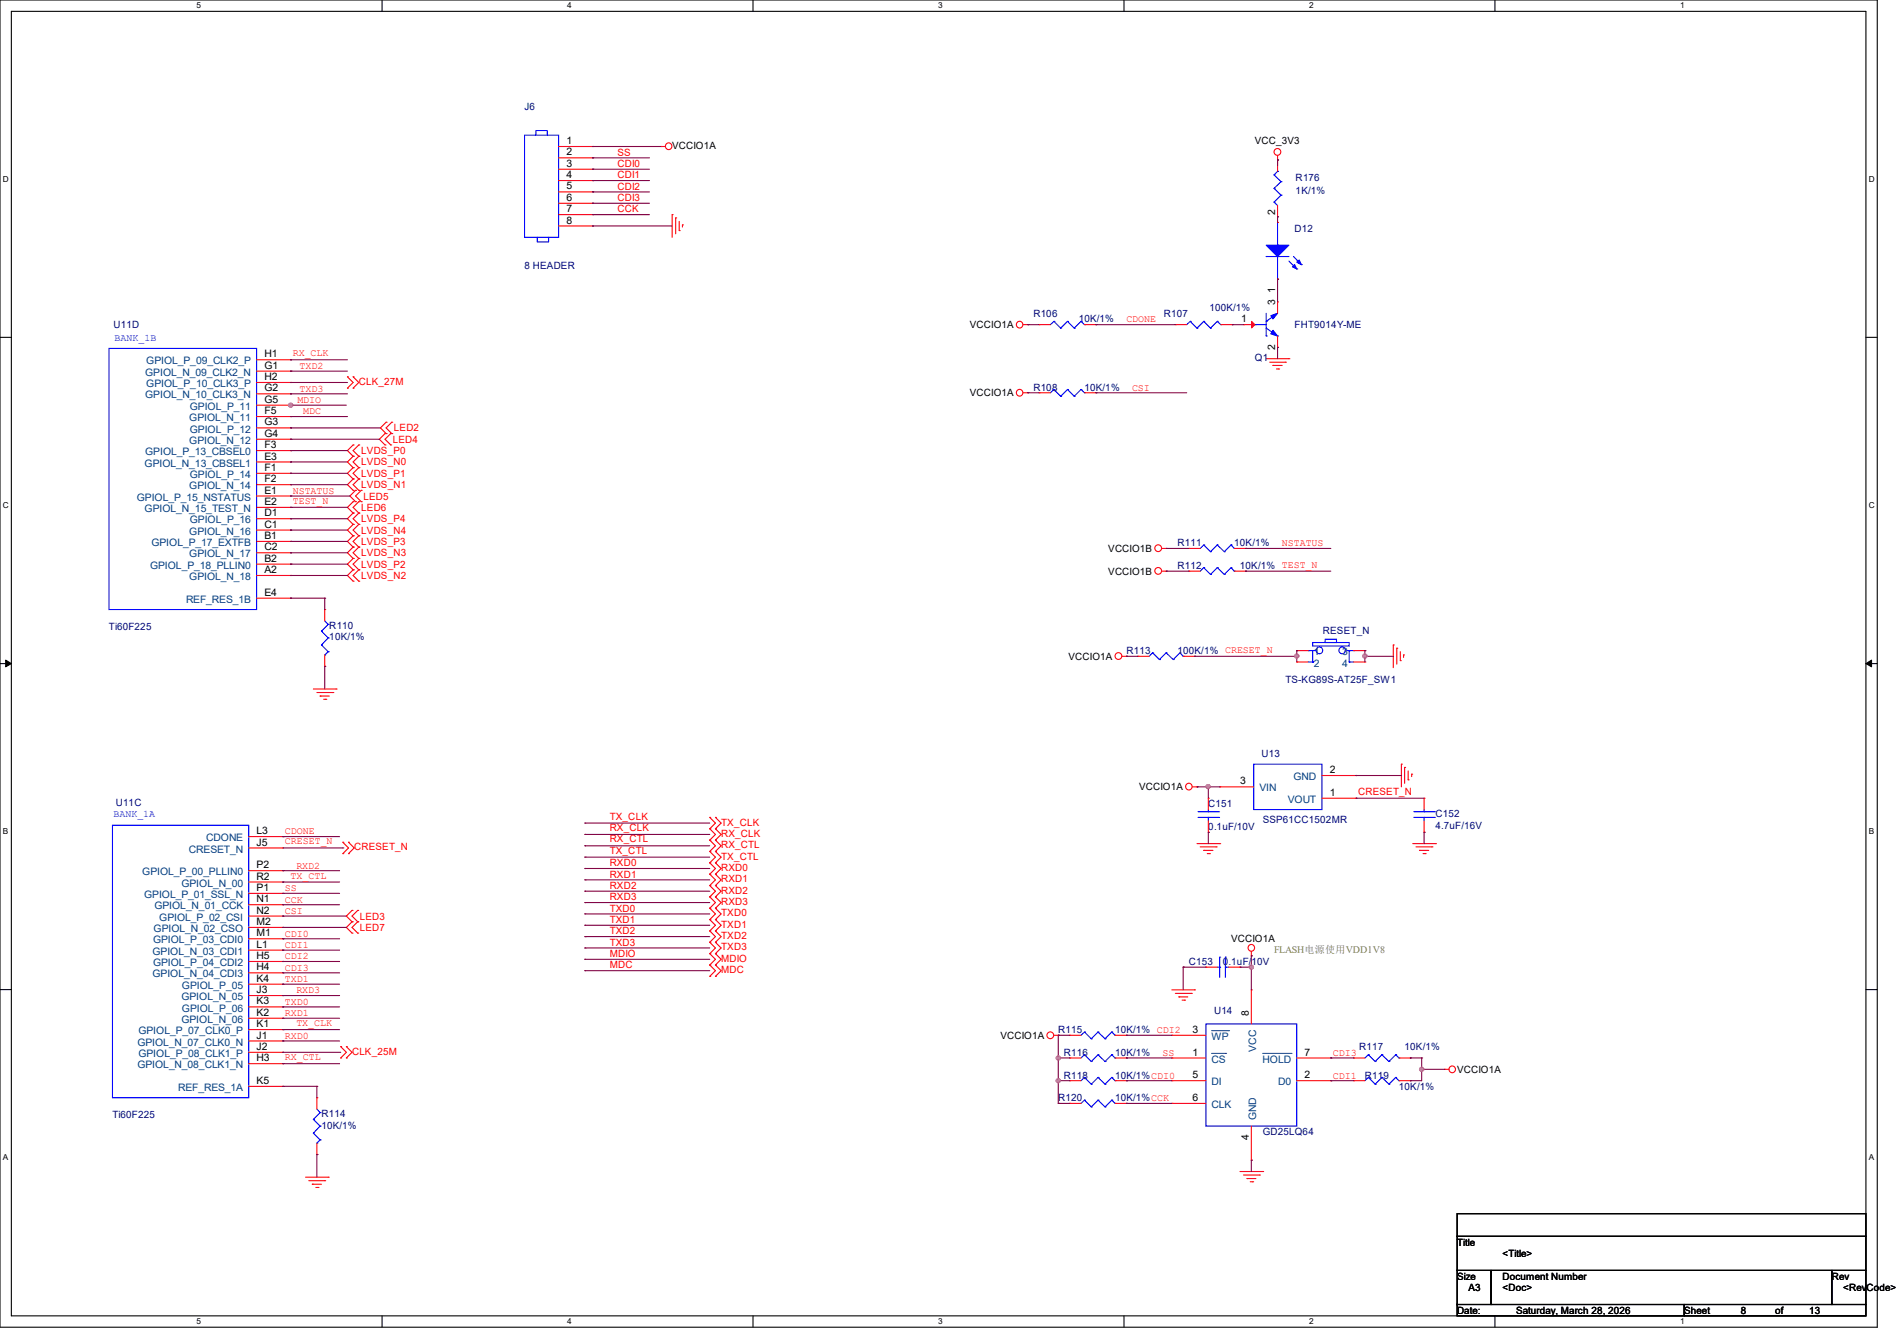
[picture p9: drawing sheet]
<svg xmlns="http://www.w3.org/2000/svg" width="297mm" height="210mm" viewBox="0 0 297 210" stroke-linecap="round" stroke-linejoin="round" font-family="sans-serif">
<path d="M0 0h293.9v207.9h-293.9zM1.8 1.8h290.3v204.3h-290.3z" fill="none" stroke="#000" stroke-width=".17"/>
<g fill="#fff">
<path d="M30.8 .2h.7v1.4h-.7z"/>
<path d="M30.8 206.2h.7v1.4h-.7z"/>
</g>
<path d="M59.8 0v1.8M59.8 206.1v1.8" fill="none" stroke="#000" stroke-width=".17"/>
<g fill="#fff">
<path d="M88.8 .2h.7v1.4h-.7z"/>
<path d="M88.8 206.2h.7v1.4h-.7z"/>
</g>
<path d="M117.9 0v1.8M117.9 206.1v1.8" fill="none" stroke="#000" stroke-width=".17"/>
<g fill="#fff">
<path d="M146.9 .2h.7v1.4h-.7z"/>
<path d="M146.9 206.2h.7v1.4h-.7z"/>
</g>
<path d="M176 0v1.8M176 206.1v1.8" fill="none" stroke="#000" stroke-width=".17"/>
<g fill="#fff">
<path d="M205 .2h.7v1.4h-.7z"/>
<path d="M205 206.2h.7v1.4h-.7z"/>
</g>
<path d="M234.1 0v1.8M234.1 206.1v1.8" fill="none" stroke="#000" stroke-width=".17"/>
<g fill="#fff">
<path d="M263.1 .2h.6v1.4h-.6z"/>
<path d="M263.1 206.2h.6v1.4h-.6z"/>
<path d="M.5 27.3h.9v1.4h-.9z"/>
<path d="M292.6 27.3h.9v1.4h-.9z"/>
<path d="M.5 78.4h.9v1.4h-.9z"/>
<path d="M292.6 78.4h.9v1.4h-.9z"/>
</g>
<path d="M0 52.8h1.8M292.1 52.8h1.8" fill="none" stroke="#000" stroke-width=".17"/>
<g fill="#fff">
<path d="M.5 129.5h.8v1.4h-.8z"/>
<path d="M292.6 129.5h.8v1.4h-.8z"/>
</g>
<path d="M0 103.9h1.8M292.1 103.9h1.8" fill="none" stroke="#000" stroke-width=".17"/>
<path d="M.9 103.4l.9 .5-.9 .5zM292.1 103.9l.9-.5v1z" fill="#000" stroke="#000" stroke-width=".16"/>
<g fill="#fff">
<path d="M.5 180.5h.8v1.4h-.8z"/>
<path d="M292.6 180.5h.8v1.4h-.8z"/>
</g>
<path d="M0 155h1.8M292.1 155h1.8M228.1 190.1h64v3.5h-64zM228.1 193.6h64v5.4h-64zM228.1 199h5.4v5.3h-5.4zM233.5 199h53.3v5.3h-53.3zM286.8 199h5.3v5.3h-5.3zM228.1 204.3h35.6v1.8h-35.6zM263.7 204.3h28.4v1.8h-28.4z" fill="none" stroke="#000" stroke-width=".17"/>
<g fill="none" stroke="#f00" stroke-width=".17">
<path d="M87.5 22.9h5.3M87.5 24.7h5.3M87.5 26.5h5.3M87.5 28.3h5.3M87.5 30.1h5.3M87.5 31.8h5.3M87.5 33.6h5.3M87.5 35.4h5.3M92.8 22.9h.1M92.8 24.7h.1M92.8 26.5h.1M92.8 28.3h.1"/>
<path d="M92.8 30.1h.1M92.8 31.8h.1M92.8 33.6h.1M92.8 35.4h.1M103.5 22.9h.1M103.5 22.9h.7M105.2 33.6h.1M105.2 33.6v3.6M105.8 34.1h.1M105.8 34.1v2.5M106.3 36.1h.1M106.3 34.7v1.4"/>
<path d="M106.8 35.2h.1M106.8 35.2v.4M200 25.1h.1M200 34h.1M200 34.8h.1M200 24.3v2.5M200 32.2v1.8M40.2 56.3h5.3M40.2 58.1h5.3M40.2 59.9h5.3M45.5 56.3h.1M45.5 58.1h.1"/>
<path d="M45.5 59.9h.1M54.4 59h.1M54.4 59l.9 .9-.9 .9M55.3 59h.1M55.3 59l.9 .9-.9 .9M160.2 50.8h.7M160.9 50.8h.1M162.7 50.8h.1M162.7 50.8h1.8M169.8 50.8h1.8M171.6 50.8h.1M184 50.8h.1"/>
<path d="M184 50.8h1.8M191.1 50.8h1.8M192.9 50.8h.1M194.7 50.8h.1M194.7 50.8h1.8M198.2 56.2h3.6M198.8 56.7h2.5M199.3 57.2h.1M199.3 57.2h1.4M199.9 57.8h.3M200 47.3h.1M200 54.4h.1"/>
<path d="M200 43.7h.1M200 47.3v1.8M200 52.6v1.8M200.2 57.8h.1M201.3 56.7h.1M201.8 56.2h.1M40.2 61.7h5.3M40.2 63.5h5.3M40.2 65.2h5.3M40.2 67h5.3M40.2 68.8h5.3M40.2 70.6h5.3"/>
<path d="M40.2 72.3h5.3M40.2 74.1h5.3M40.2 75.9h5.3M40.2 77.7h5.3M40.2 79.5h5.3M45.5 61.7h.1M45.5 63.5h.1M45.5 65.2h.1M45.5 67h.1M45.5 68.8h.1M45.5 70.6h.1M45.5 72.3h.1"/>
<path d="M45.5 74.1h.1M45.5 75.9h.1M45.5 77.7h.1M45.5 79.5h.1M54.4 60.8h.1M55.3 60.8h.1M55.3 73.2h.1M55.3 75h.1M55.3 76.8h.1M55.3 69.7h.1M55.3 71.5h.1M55.3 78.6h.1"/>
<path d="M55.3 78.6l-.9 .9 .9 .8M55.3 69.7l-.9 .9 .9 .9M55.3 71.5l-.9 .8 .9 .9M55.3 75l-.9 .9 .9 .9M55.3 73.2l-.9 .9 .9 .9M55.7 76.8h.1M55.7 78.6h.1M55.7 76.8l-.9 .9 .9 .9M56.2 75h.1M56.2 73.2h.1M56.2 76.8h.1M56.2 71.5h.1"/>
<path d="M56.2 69.7h.1M56.2 78.6h.1M56.2 78.6l-.9 .9 .9 .8M56.2 71.5l-.9 .8 .9 .9M56.2 75l-.9 .9 .9 .9M56.2 73.2l-.9 .9 .9 .9M56.2 69.7l-.9 .9 .9 .9M56.6 78.6h.1M56.6 76.8h.1M56.6 76.8l-.9 .9 .9 .9M60.3 67.9h.1M60.3 69.7h.1"/>
<path d="M60.3 67.9l-.9 .9 .9 .9M60.5 66.1h.1M60.5 67.9h.1M60.5 66.1l-.9 .9 .9 .9M61.2 69.7h.1M61.2 67.9h.1M61.2 67.9l-.9 .9 .9 .9M61.3 67.9h.1M61.3 66.1h.1M61.3 66.1l-.8 .9 .8 .9M160.2 61.5h.7M160.9 61.5h.1"/>
<path d="M162.7 61.5h.1M162.7 61.5h1.8M169.8 61.5h1.8M171.6 61.5h.1M40.2 81.2h5.3M40.2 83h5.3M40.2 84.8h5.3M40.2 86.6h5.3M40.2 88.3h5.3M40.2 90.1h5.3M40.2 93.7h5.3M45.5 81.2h.1"/>
<path d="M45.5 83h.1M45.5 84.8h.1M45.5 86.6h.1M45.5 88.3h.1M45.5 90.1h.1M45.5 93.7h.1M50.8 95.5h.1M50.8 95.5v1.7M55.3 87.5h.1M55.3 89.2h.1M55.3 91h.1M55.3 83.9h.1"/>
<path d="M55.3 85.7h.1M55.3 80.3h.1M55.3 82.1h.1M55.3 80.3l-.9 .9 .9 .9M55.3 82.1l-.9 .9 .9 .9M55.3 85.7l-.9 .9 .9 .9M55.3 87.5l-.9 .8 .9 .9M55.3 89.2l-.9 .9 .9 .9M55.3 83.9l-.9 .9 .9 .9M56.2 89.2h.1M56.2 87.5h.1M56.2 91h.1"/>
<path d="M56.2 85.7h.1M56.2 83.9h.1M56.2 82.1h.1M56.2 80.3h.1M56.2 80.3l-.9 .9 .9 .9M56.2 82.1l-.9 .9 .9 .9M56.2 85.7l-.9 .9 .9 .9M56.2 87.5l-.9 .8 .9 .9M56.2 89.2l-.9 .9 .9 .9M56.2 83.9l-.9 .9 .9 .9M181.9 85.9h.7M181.9 89.5h.7"/>
<path d="M182.6 85.9h.1M182.6 89.5h.1M186.1 85.9h.1M186.1 89.5h.1M186.1 85.9h1.8M186.1 89.5h1.8M193.3 85.9h1.7M193.3 89.5h1.7M195 85.9h.1M195 89.5h.1M49.1 107.9h3.5M49.6 108.5h2.5"/>
<path d="M50.1 109h.1M50.1 109h1.5M50.7 109.5h.3M50.8 104.4h.1M50.8 102.6v1.8M51 109.5h.1M52.1 108.5h.1M52.6 107.9h.1M175.7 102.8h.7M176.4 102.8h.1M178.1 102.8h.1M178.1 102.8h1.8"/>
<path d="M185.3 102.8h1.7M187 102.8h.1M203 101.9h.1M203 103.7h.1M203 101.9h1.8M203 103.7h1.8M211.9 101.9h1.8M211.9 103.7h1.8M213.7 103.7h.1M213.7 101.9h.1M218.1 101h.1M218.1 101v3.6"/>
<path d="M218.7 101.5h.1M218.7 101.5v2.5M219.2 103.5h.1M219.2 102.1v1.4M219.4 119.7h.1M219.4 119.7v3.5M219.8 102.6h.1M219.8 102.6v.4M38.9 131h5.4M38.9 132.8h5.4M38.9 136.4h5.4M38.9 138.1h5.4"/>
<path d="M38.9 139.9h5.4M44.3 131h.1M44.3 132.8h.1M44.3 136.4h.1M44.3 138.1h.1M44.3 139.9h.1M53.7 133.7h.1M53.7 131.9h.1M53.7 131.9l.9 .9-.9 .9M54.6 133.7h.1M54.6 131.9h.1M54.6 131.9l.9 .9-.9 .9"/>
<path d="M111.1 136.9h.1M111.1 135.1h.1M111.1 138.7h.1M111.1 129.8h.1M111.1 128h.1M111.1 131.6h.1M111.1 133.3h.1M111.1 135.1l.9 .9-.9 .9M111.1 136.9l.9 .9-.9 .9M111.1 138.7l.9 .9-.9 .9M111.1 128l.9 .9-.9 .9M111.1 129.8l.9 .9-.9 .9"/>
<path d="M111.1 131.6l.9 .9-.9 .8M111.1 133.3l.9 .9-.9 .9M112 136.9h.1M112 135.1h.1M112 138.7h.1M112 129.8h.1M112 128h.1M112 131.6h.1M112 133.3h.1M112 135.1l.9 .9-.9 .9M112 136.9l.9 .9-.9 .9M112 138.7l.9 .9-.9 .9"/>
<path d="M112 128l.9 .9-.9 .9M112 129.8l.9 .9-.9 .9M112 131.6l.9 .9-.9 .8M112 133.3l.9 .9-.9 .9M186.7 123.2h.7M187.4 123.2h.1M187.4 132.1h3.6M187.9 132.6h2.5M188.5 133.2h.1M188.5 133.2h1.4M189 133.7h.4M189.2 125h.1"/>
<path d="M189.2 130.3h.1M189.2 125v1.8M189.2 128.6v1.7M189.4 133.7h.1M190.4 132.6h.1M191 132.1h.1M191 123.2h.1M191 123.2h5.3M207 125h5.3M207 121.5h5.3M212.3 125h.1M212.3 121.5h.1"/>
<path d="M219.9 120.2h.1M219.9 120.2v2.5M220.5 122.1h.1M220.5 120.7v1.4M221 121.2h.1M221 121.2v.4M221.2 132.1h3.5M221.7 132.6h2.5M222.2 133.2h.1M222.2 133.2h1.5M222.8 133.7h.3M223 125h.1"/>
<path d="M223 130.3h.1M223 125v1.8M223 128.6v1.7M223.1 133.7h.1M224.2 132.6h.1M224.7 132.1h.1M38.9 141.7h5.4M38.9 143.5h5.4M38.9 145.2h5.4M38.9 147h5.4M38.9 148.8h5.4M38.9 150.6h5.4"/>
<path d="M38.9 152.4h5.4M38.9 154.1h5.4M38.9 155.9h5.4M38.9 157.7h5.4M38.9 159.5h5.4M44.3 141.7h.1M44.3 143.5h.1M44.3 145.2h.1M44.3 147h.1M44.3 148.8h.1M44.3 150.6h.1M44.3 152.4h.1"/>
<path d="M44.3 154.1h.1M44.3 155.9h.1M44.3 157.7h.1M44.3 159.5h.1M55.1 142.6h.1M55.1 144.4h.1M55.1 146.1h.1M55.1 142.6l-.9 .9 .9 .9M55.1 144.4l-.9 .8 .9 .9M56 144.4h.1M56 142.6h.1M56 146.1h.1"/>
<path d="M56 142.6l-.9 .9 .9 .9M56 144.4l-.9 .8 .9 .9M111.1 140.5h.1M111.1 142.2h.1M111.1 144h.1M111.1 145.8h.1M111.1 147.6h.1M111.1 149.4h.1M111.1 151.1h.1M111.1 152.9h.1M111.1 140.5l.9 .9-.9 .8M111.1 142.2l.9 .9-.9 .9"/>
<path d="M111.1 144l.9 .9-.9 .9M111.1 145.8l.9 .9-.9 .9M111.1 147.6l.9 .9-.9 .9M111.1 149.4l.9 .8-.9 .9M111.1 151.1l.9 .9-.9 .9M112 140.5h.1M112 142.2h.1M112 144h.1M112 145.8h.1M112 147.6h.1M112 149.4h.1M112 151.1h.1"/>
<path d="M112 152.9h.1M112 140.5l.9 .9-.9 .8M112 142.2l.9 .9-.9 .9M112 144l.9 .9-.9 .9M112 145.8l.9 .9-.9 .9M112 147.6l.9 .9-.9 .9M112 149.4l.9 .8-.9 .9M112 151.1l.9 .9-.9 .9M183.5 155h3.5M184 155.6h2.5M184.6 156.1h.1M184.6 156.1h1.4"/>
<path d="M185.1 156.6h.4M185.5 156.6h.1M186.5 155.6h.1M187 155h.1M188.8 151.5h.1M188.8 151.5h1.8M192.4 151.5h1.7M194.1 151.5h.1M195.9 149.7h.1M195.9 155h.1M195.9 149v.7M195.9 155v5.4"/>
<path d="M38.9 161.2h5.4M38.9 163h5.4M38.9 164.8h5.4M38.9 166.6h5.4M38.9 170.1h5.4M44.3 161.2h.1M44.3 163h.1M44.3 164.8h.1M44.3 166.6h.1M44.3 170.1h.1M49.6 171.9h.1M49.6 171.9v1.8"/>
<path d="M49.6 179v1.8M53.3 165.7h.1M53.3 163.9h.1M53.3 163.9l.9 .9-.9 .9M54.2 165.7h.1M54.2 163.9h.1M54.2 163.9l.9 .9-.9 .9M165 162.1h.7M165.7 162.1h.1M167.5 169.2h.1M167.5 165.7h.1M167.5 162.1h.1"/>
<path d="M167.5 172.8h.1M167.5 162.1h1.7M167.5 169.2h1.7M167.5 165.7h1.7M167.5 172.8h1.7M174.6 162.1h1.8M174.6 169.2h1.8M174.6 165.7h1.8M174.6 172.8h1.8M176.4 169.2h.1M176.4 165.7h.1M176.4 162.1h.1"/>
<path d="M176.4 172.8h.1M183.5 165.7h.1M183.5 162.1h.1M183.5 169.2h.1M183.5 172.8h.1M183.5 162.1h5.3M183.5 169.2h5.3M183.5 165.7h5.3M183.5 172.8h5.3M195.9 176.4v5.3M203 169.2h5.4M203 165.7h5.4"/>
<path d="M208.4 169.2h.1M208.4 165.7h.1M211.9 169.2h.1M211.9 165.7h.1M211.9 169.2h1.8M211.9 165.7h1.8M219 169.2h1.8M219 165.7h1.8M220.8 169.2h.1M220.8 165.7h.1M226.1 167.5h.1M226.1 167.5h.8"/>
<path d="M47.8 184.4h3.6M48.3 184.9h2.5M48.9 185.5h.1M48.9 185.5h1.4M49.4 186h.4M49.6 180.8h.1M49.8 186h.1M50.8 184.9h.1M51.4 184.4h.1M194.1 183.5h3.6M194.7 184h2.5M195.2 184.6h.1"/>
<path d="M195.2 184.6h1.4M195.7 185.1h.4M195.9 181.7h.1M196.1 185.1h.1M197.2 184h.1M197.7 183.5h.1"/>
<circle cx="104.7" cy="22.9" r=".52"/>
<circle cx="200" cy="23.8" r=".53"/>
<circle cx="159.6" cy="50.8" r=".52"/>
<circle cx="159.6" cy="61.5" r=".52"/>
<circle cx="181.3" cy="89.4" r=".53"/>
<circle cx="181.3" cy="85.9" r=".53"/>
<circle cx="175.1" cy="102.7" r=".53"/>
<circle cx="186.1" cy="123.2" r=".52"/>
<circle cx="195.9" cy="148.4" r=".52"/>
<circle cx="164.4" cy="162.1" r=".53"/>
<circle cx="227.4" cy="167.5" r=".52"/>
</g>
<g fill="none" stroke="#00f" stroke-width=".17">
<path d="M82.1 21.2h5.4v16h-5.4zM83.9 21.2v-.8h1.8v.8M84.1 37.2v.7h1.8v-.7M199.5 31.7h.1M199.5 29.5h.1M199.5 27.4h.1M199.5 31.7l.5 .5M199.5 29.5l1.1 1.1M199.5 27.4l1.1 1M200 26.8h.1M200 38.4h.1M200 26.8l-.5 .6"/>
<path d="M200 34.8v3.6M200.6 30.6h.1M200.6 28.4h.1M200.6 30.6l-1.1 1.1M200.6 28.4l-1.1 1.1M17.1 54.6h23.1v40.9h-23.1zM165 50.3h.1M165 50.3l-.5 .5M165 50.3l1.1 1.1M166.1 51.4h.1M167.1 50.3h.1M167.1 50.3l-1 1.1"/>
<path d="M167.1 50.3l1.1 1.1M168.2 51.4h.1M169.2 50.3h.1M169.2 50.3l-1 1.1M169.2 50.3l.6 .5M169.8 50.8h.1M186.4 50.3h.1M186.4 50.3l-.6 .5M186.4 50.3l1 1.1M187.4 51.4h.1M188.5 50.3h.1M188.5 50.3l-1.1 1.1"/>
<path d="M188.5 50.3l1 1.1M189.5 51.4h.1M190.6 50.3h.1M190.6 50.3l-1.1 1.1M190.6 50.3l.5 .5M191.1 50.8h.1M196.5 50.8h.1M196.5 50.8h1.7M198.2 52.6h.1M198.2 50.3h.1M198.2 40.2h.1M198.2 51.4l1.8 1.2"/>
<path d="M198.2 49.1v3.5M198.2 40.2h3.6M200 52.6h.1M200 40.2h.1M200 49.1l-1.8 1.2M200 40.2v3.5M201.8 40.9l1.2 1.2M202.5 40.2l1.3 1.2M203 42.1h.1M203.8 41.4h.1M165 61h.1M165 61l-.5 .5"/>
<path d="M165 61l1.1 1.1M166.1 62.1h.1M167.1 61h.1M167.1 61l-1 1.1M167.1 61l1.1 1.1M168.2 62.1h.1M169.2 61h.1M169.2 61l-1 1.1M169.2 61l.6 .5M169.8 61.5h.1M50.3 98.8h.1M50.3 98.8l1.1 1.1"/>
<path d="M50.8 97.2l.6 .6M51.4 97.8h.1M51.4 99.9h.1M51.4 97.8l-1.1 1M51.4 99.9l-1.1 1.1M188.5 85.3h.1M188.5 88.9h.1M188.5 85.3l-.6 .6M188.5 85.3l1 1.1M188.5 88.9l-.6 .6M188.5 88.9l1 1.1M189.5 86.4h.1"/>
<path d="M189.5 90h.1M190.6 85.3h.1M190.6 88.9h.1M190.6 85.3l-1.1 1.1M190.6 85.3l1.1 1.1M190.6 88.9l-1.1 1.1M190.6 88.9l1.1 1.1M191.7 86.4h.1M191.7 90h.1M192.7 85.3h.1M192.7 88.9h.1M192.7 85.3l-1 1.1"/>
<path d="M192.7 85.3l.6 .6M192.7 88.9l-1 1.1M192.7 88.9l.6 .6M193.3 85.9h.1M193.3 89.5h.1M50.3 101h.1M50.3 101l1.1 1.1M50.8 102.6h.1M51.4 102.1h.1M51.4 102.1l-.6 .5M180.5 102.2h.1M180.5 102.2l-.6 .6"/>
<path d="M180.5 102.2l1 1.1M181.5 103.3h.1M182.6 102.2h.1M182.6 102.2l-1.1 1.1M182.6 102.2l1.1 1.1M183.7 103.3h.1M184.7 102.2h.1M184.7 102.2l-1 1.1M184.7 102.2l.6 .6M185.3 102.8h.1M196.3 119.7h10.7v7.1h-10.7zM204.8 101.9h.1"/>
<path d="M204.8 101.9h1.3M204.8 103.7h.7M205.5 100.6h5.7v.6h-5.7zM205.5 103.7h.1M205.5 101.9v1.8M207.5 100.1h1.8v.5h-1.8zM210.7 101.9h1.2M211.2 103.7h.1M211.2 101.9h.1M211.2 103.7h.7M211.2 101.9v1.8M211.9 101.9h.1"/>
<path d="M17.6 129.2h21.3v42.7h-21.3zM187.6 128h3.2M187.6 127.1h3.2M189.2 127.1h.1M189.2 128h.1M189.2 126.8v.3M189.2 128v.6M190.8 128h.1M190.8 127.1h.1M221.4 128h3.2M221.4 127.1h3.2M223 127.1h.1"/>
<path d="M223 128h.1M223 126.8v.3M223 128v.6M224.6 128h.1M224.6 127.1h.1M190.6 151.5h.4M191 151.5h.1M191 149.9h.1M191 149.9v3.2M191.9 149.9h.1M191.9 151.5h.1M191.9 151.5h.5"/>
<path d="M191.9 149.9v3.2M49.1 175.3h.1M49.1 177.5h.1M49.1 175.3l1 1.1M49.1 177.5l1 1M49.6 179h.1M49.6 173.7l.5 .5M50.1 174.2h.1M50.1 176.4h.1M50.1 178.5h.1M50.1 174.2l-1 1.1M50.1 176.4l-1 1.1"/>
<path d="M50.1 178.5l-.5 .5M169.8 168.7h.1M169.8 165.2h.1M169.8 161.6h.1M169.8 172.3h.1M169.8 168.7l-.6 .5M169.8 168.7l1.1 1.1M169.8 165.2l-.6 .5M169.8 165.2l1.1 1M169.8 161.6l-.6 .5M169.8 161.6l1.1 1.1M169.8 172.3l-.6 .5"/>
<path d="M169.8 172.3l1.1 1.1M170.9 169.8h.1M170.9 166.2h.1M170.9 162.7h.1M170.9 173.4h.1M171.9 168.7h.1M171.9 165.2h.1M171.9 161.6h.1M171.9 172.3h.1M171.9 168.7l-1 1.1M171.9 168.7l1.1 1.1M171.9 165.2l-1 1"/>
<path d="M171.9 165.2l1.1 1M171.9 161.6l-1 1.1M171.9 161.6l1.1 1.1M171.9 172.3l-1 1.1M171.9 172.3l1.1 1.1M173 169.8h.1M173 166.2h.1M173 162.7h.1M173 173.4h.1M174.1 168.7h.1M174.1 165.2h.1M174.1 161.6h.1"/>
<path d="M174.1 172.3h.1M174.1 168.7l-1.1 1.1M174.1 168.7l.5 .5M174.1 165.2l-1.1 1M174.1 165.2l.5 .5M174.1 161.6l-1.1 1.1M174.1 161.6l.5 .5M174.1 172.3l-1.1 1.1M174.1 172.3l.5 .5M174.6 169.2h.1M174.6 165.7h.1M174.6 162.1h.1"/>
<path d="M174.6 172.8h.1M188.8 160.4h14.2v16h-14.2zM214.2 168.7h.1M214.2 165.2h.1M214.2 168.7l-.5 .5M214.2 168.7l1.1 1.1M214.2 165.2l-.5 .5M214.2 165.2l1.1 1M215.3 169.8h.1M215.3 166.2h.1M216.4 168.7h.1M216.4 165.2h.1"/>
<path d="M216.4 168.7l-1.1 1.1M216.4 168.7l1.1 1.1M216.4 165.2l-1.1 1M216.4 165.2l1.1 1M217.5 169.8h.1M217.5 166.2h.1M218.5 168.7h.1M218.5 165.2h.1M218.5 168.7l-1 1.1M218.5 168.7l.5 .5M218.5 165.2l-1 1M218.5 165.2l.5 .5"/>
<path d="M219 169.2h.1M219 165.7h.1"/>
<circle cx="206.6" cy="101.9" r=".52"/>
<circle cx="210.1" cy="101.9" r=".52"/>
</g>
<g fill="#00f" stroke="#00f" stroke-width=".17">
<path d="M199 49.4l1-.3-.7 .9z"/>
<path d="M199.3 51.7l.7 .9-1-.3z"/>
<path d="M198.2 38.4h3.6l-1.8 1.8z"/>
<path d="M202.4 41.8l.3-.4 .3 .7z"/>
<path d="M203 41.1l.4-.4 .4 .7z"/>
</g>
<path d="M196 50.3l.5 .5-.5 .6z" fill="#f00" stroke="#f00" stroke-width=".17"/>
<path d="M189.7 165h2.2M189.7 161.4h2.7M191.9 165h.1M192.4 161.4h.1M197.7 165h4.4M202.1 165h.1" fill="none" stroke="#004080" stroke-width=".16"/>
<g fill="none" stroke="#800040" stroke-width=".17">
<path d="M92.8 22.9h.1M92.8 24.7h.1M92.8 26.5h.1M92.8 28.3h.1M92.8 30.1h.1M92.8 31.8h.1M92.8 33.6h.1M92.8 35.4h.1M92.8 22.9h10.7M92.8 24.7h8.9M92.8 26.5h8.9M92.8 28.3h8.9"/>
<path d="M92.8 30.1h8.9M92.8 31.8h8.9M92.8 33.6h8.9M92.8 35.4h12.4M200 25.1h.1M200 34h.1M200 25.1v.9M200 34v.8M45.5 56.3h.1M45.5 58.1h.1M45.5 59.9h.1M45.5 56.3h8.9"/>
<path d="M45.5 58.1h8.9M45.5 59.9h8.9M160.9 50.8h.1M160.9 50.8h1.8M171.6 50.8h.1M171.6 50.8h12.4M192.9 50.8h.1M192.9 50.8h1.8M200 54.4h.1M200 43.7h.1M200 43.7v3.6M200 54.4v1.8"/>
<path d="M45.3 63.5h.1M45.3 63.5h8.9M45.5 77.7h.1M45.5 79.5h.1M45.5 72.3h.1M45.5 74.1h.1M45.5 70.6h.1M45.5 75.9h.1M45.5 61.7h.1M45.5 67h.1M45.5 68.8h.1M45.5 63.5h.1"/>
<path d="M45.5 65.2h.1M45.5 77.7h9.3M45.5 79.5h8.9M45.5 72.3h8.9M45.5 74.1h8.9M45.5 70.6h8.9M45.5 75.9h8.9M45.5 61.7h8.9M45.5 67h14.1M45.5 68.8h13.9M45.5 65.2h8.9M160.9 61.5h.1"/>
<path d="M160.9 61.5h1.8M171.6 61.5h.1M171.6 61.5h14.2M45.5 93.7h.1M45.5 88.3h.1M45.5 90.1h.1M45.5 84.8h.1M45.5 86.6h.1M45.5 81.2h.1M45.5 83h.1M45.5 93.7h5.3M45.5 88.3h8.9"/>
<path d="M45.5 90.1h8.9M45.5 84.8h8.9M45.5 86.6h8.9M45.5 81.2h8.9M45.5 83h8.9M50.8 93.7h.1M50.8 93.7v1.8M182.6 85.9h.1M182.6 89.5h.1M182.6 85.9h3.5M182.6 89.5h3.5M195 85.9h.1"/>
<path d="M195 89.5h.1M195 85.9h13.4M195 89.5h13.4M50.8 104.4h.1M50.8 104.4v3.5M176.4 102.8h.1M176.4 102.8h1.7M187 102.8h.1M187 102.8h16M203 102.8h.1M203 101.9h.1M203 101.9v1.8"/>
<path d="M213.7 101.9h.1M213.7 102.8h.1M213.7 102.8h4.4M213.7 101.9v1.8M44.3 131h.1M44.3 139.9h.1M44.3 136.4h.1M44.3 138.1h.1M44.3 131h8.9M44.3 132.8h9.4M44.3 139.9h8.9M44.3 136.4h8.9"/>
<path d="M44.3 138.1h8.9M53.7 132.8h.1M91.6 136h.1M91.6 137.8h.1M91.6 139.6h.1M91.6 128.9h.1M91.6 130.7h.1M91.6 132.5h.1M91.6 134.2h.1M91.6 136h19.5M91.6 137.8h19.5M91.6 139.6h19.5"/>
<path d="M91.6 128.9h19.5M91.6 130.7h19.5M91.6 132.5h19.5M91.6 134.2h19.5M187.4 123.2h.1M187.4 123.2h3.6M189.2 130.3h.1M189.2 123.2h.1M189.2 123.2v1.8M189.2 130.3v1.8M212.3 121.5h.1M212.3 125h.1"/>
<path d="M212.3 121.5h7.1M212.3 125h10.7M223 130.3h.1M223 130.3v1.8M44.3 141.7h.1M44.3 143.5h.1M44.3 145.2h.1M44.3 147h.1M44.3 148.8h.1M44.3 150.6h.1M44.3 152.4h.1M44.3 157.7h.1"/>
<path d="M44.3 159.5h.1M44.3 155.9h.1M44.3 154.1h.1M44.3 141.7h8.9M44.3 143.5h9.9M44.3 145.2h9.9M44.3 147h8.9M44.3 148.8h8.9M44.3 150.6h8.9M44.3 152.4h8.9M44.3 157.7h8.9M44.3 159.5h8.9"/>
<path d="M44.3 155.9h8.9M44.3 154.1h8.9M91.6 141.4h.1M91.6 143.1h.1M91.6 144.9h.1M91.6 146.7h.1M91.6 148.5h.1M91.6 150.2h.1M91.6 152h.1M91.6 141.4h19.5M91.6 143.1h19.5M91.6 144.9h19.5"/>
<path d="M91.6 146.7h19.5M91.6 148.5h19.5M91.6 150.2h19.5M91.6 152h19.5M185.3 151.5h.1M185.3 151.5h3.5M185.3 151.5v3.5M194.1 151.5h.1M194.1 151.5h1.8M195.9 149.7h.1M195.9 151.5h.1M195.9 149.7v5.3"/>
<path d="M44.3 170.1h.1M44.3 164.8h.1M44.3 161.2h.1M44.3 166.6h.1M44.3 163h.1M44.3 170.1h5.3M44.3 164.8h9M44.3 161.2h8.9M44.3 166.6h8.9M44.3 163h8.9M49.6 170.1h.1M49.6 170.1v1.8"/>
<path d="M165.7 162.1h.1M165.7 165.7h.1M165.7 169.2h.1M165.7 172.8h.1M165.7 162.1h1.8M165.7 162.1v10.7M165.7 165.7h1.8M165.7 169.2h1.8M165.7 172.8h1.8M176.4 162.1h.1M176.4 165.7h.1M176.4 169.2h.1"/>
<path d="M176.4 172.8h.1M176.4 162.1h7.1M176.4 165.7h7.1M176.4 169.2h7.1M176.4 172.8h7.1M208.4 165.7h.1M208.4 169.2h.1M208.4 165.7h3.5M208.4 169.2h3.5M220.8 165.7h.1M220.8 169.2h.1M220.8 165.7h1.8"/>
<path d="M222.6 165.7h.1M222.6 167.5h.1M222.6 165.7v3.5h-1.8M222.6 167.5h3.5M49.6 180.8h.1M49.6 180.8v3.6M195.9 181.7h.1M195.9 181.7v1.8"/>
</g>
<g fill="#f0f" stroke="#f0f" stroke-width=".17">
<circle cx="195.9" cy="151.5" r=".33"/>
<circle cx="165.7" cy="165.7" r=".33"/>
<circle cx="222.6" cy="167.5" r=".33"/>
<circle cx="165.7" cy="169.2" r=".33"/>
<circle cx="189.2" cy="123.2" r=".33"/>
<circle cx="203" cy="102.7" r=".33"/>
<circle cx="45.5" cy="63.5" r=".33"/>
<circle cx="213.7" cy="102.7" r=".33"/>
</g>
<g font-size="1.6" fill="#000080">
<text x="82.1" y="17.3">J6</text>
<text x="202.9" y="28.3">R176</text>
<text x="202.9" y="30.4">1K/1%</text>
<text x="202.7" y="36.3">D12</text>
<text x="82.1" y="42.2">8 HEADER</text>
<text x="17.8" y="51.4">U11D</text>
<text x="161.8" y="49.6">R106</text>
<text x="168.9" y="50.5">10K/1%</text>
<text x="182.2" y="49.6">R107</text>
<text x="189.4" y="48.7">100K/1%</text>
<text x="202.7" y="51.4">FHT9014Y-ME</text>
<text x="196.5" y="56.6">Q1</text>
<text x="161.8" y="61.2">R108</text>
<text x="169.8" y="61.2">10K/1%</text>
<text x="184.4" y="85.6">R111</text>
<text x="184.4" y="89.1">R112</text>
<text x="193.2" y="85.6">10K/1%</text>
<text x="194.1" y="89.1">10K/1% TEST_N</text>
<text x="17.1" y="98.7">Ti60F225</text>
<text x="51.6" y="98.5">R110</text>
<text x="51.6" y="100.3">10K/1%</text>
<text x="207.1" y="99.2">RESET_N</text>
<text x="176.4" y="102.4">R113</text>
<text x="184.4" y="102.4">100K/1% CRESET_N</text>
<text x="201.3" y="106.9">TS-KG89S-AT25F_SW1</text>
<text x="197.5" y="118.6">U13</text>
<text x="18.1" y="126.2">U11C</text>
<text x="189.2" y="126.4">C151</text>
<text x="189.2" y="130">0.1uF/10V</text>
<text x="197.7" y="128.9">SSP61CC1502MR</text>
<text x="224.7" y="128">C152</text>
<text x="224.7" y="129.8">4.7uF/16V</text>
<text x="186.1" y="151.1">C153</text>
<text x="191.5" y="151.1">0.1uF/10V</text>
<text x="165.7" y="161.8">R115</text>
<text x="174.6" y="161.8">10K/1% CDI2</text>
<text x="190.1" y="158.8">U14</text>
<text x="166.6" y="165.3">R116</text>
<text x="174.6" y="165.3">10K/1%</text>
<text x="212.8" y="164.5">R117</text>
<text x="219.9" y="164.5">10K/1%</text>
<text x="165.7" y="172.5">R120</text>
<text x="166.6" y="168.9">R118</text>
<text x="174.6" y="168.9">10K/1%CDI0</text>
<text x="174.6" y="172.5">10K/1%CCK</text>
<text x="213.7" y="168.9">R119</text>
<text x="219" y="170.7">10K/1%</text>
<text x="17.6" y="175.1">Ti60F225</text>
<text x="50.3" y="175">R114</text>
<text x="50.3" y="176.7">10K/1%</text>
<text x="197.7" y="177.8">GD25LQ64</text>
</g>
<g font-size="1.6">
<text x="88.7" y="22.6">1</text>
<text x="105.2" y="23.3">VCCIO1A</text>
<text x="196.5" y="22.6">VCC_3V3</text>
<text x="88.7" y="24.3">2</text>
<text x="88.7" y="26.1">3</text>
<text x="88.7" y="27.9">4</text>
<text x="88.7" y="29.7">5</text>
<text x="88.7" y="31.5">6</text>
<text x="88.7" y="33.2">7</text>
<text x="88.7" y="35">8</text>
<text x="199.6" y="33.6" transform="rotate(-90 199.6 33.6)">2</text>
<text x="199.6" y="47.8" transform="rotate(-90 199.6 47.8)">3</text>
<text x="199.6" y="45.8" transform="rotate(-90 199.6 45.8)">1</text>
<text x="151.8" y="51.4">VCCIO1A</text>
<text x="194.3" y="50.5">1</text>
<text x="41.4" y="56">H1</text>
<text x="41.4" y="57.7">G1</text>
<text x="41.4" y="59.5">H2</text>
<text x="199.6" y="54.7" transform="rotate(-90 199.6 54.7)">2</text>
<text x="41.4" y="61.3">G2</text>
<text x="41.4" y="63.1">G5</text>
<text x="41.4" y="64.9">F5</text>
<text x="151.8" y="62.1">VCCIO1A</text>
<text x="41.4" y="66.6">G3</text>
<text x="41.4" y="68.4">G4</text>
<text x="41.4" y="70.2">F3</text>
<text x="41.4" y="72">E3</text>
<text x="41.4" y="73.7">F1</text>
<text x="41.4" y="75.5">F2</text>
<text x="41.4" y="77.3">E1</text>
<text x="41.4" y="79.1">E2</text>
<text x="41.4" y="80.9">D1</text>
<text x="41.4" y="82.6">C1</text>
<text x="41.4" y="84.4">B1</text>
<text x="41.4" y="86.2">C2</text>
<text x="41.4" y="88">B2</text>
<text x="41.4" y="89.7">A2</text>
<text x="173.5" y="86.4">VCCIO1B</text>
<text x="173.5" y="90">VCCIO1B</text>
<text x="41.4" y="93.3">E4</text>
<text x="167.3" y="103.3">VCCIO1A</text>
<text x="178.3" y="123.8">VCCIO1A</text>
<text x="194.2" y="122.9">3</text>
<text x="208.2" y="124.6">1</text>
<text x="208.2" y="121.1">2</text>
<text x="40.2" y="130.6">L3</text>
<text x="40.2" y="132.4">J5</text>
<text x="40.2" y="136">P2</text>
<text x="40.2" y="137.8">R2</text>
<text x="40.2" y="139.5">P1</text>
<text x="40.2" y="141.3">N1</text>
<text x="40.2" y="143.1">N2</text>
<text x="40.2" y="144.9">M2</text>
<text x="40.2" y="146.6">M1</text>
<text x="40.2" y="148.4">L1</text>
<text x="192.7" y="147.6">VCCIO1A</text>
<text x="40.2" y="150.2">H5</text>
<text x="40.2" y="152">H4</text>
<text x="40.2" y="153.8">K4</text>
<text x="40.2" y="155.5">J3</text>
<text x="40.2" y="157.3">K3</text>
<text x="40.2" y="159.1">K2</text>
<text x="40.2" y="160.9">K1</text>
<text x="186.7" y="161.8">3</text>
<text x="195.5" y="159.1" transform="rotate(-90 195.5 159.1)">8</text>
<text x="40.2" y="162.6">J1</text>
<text x="40.2" y="164.4">J2</text>
<text x="40.2" y="166.2">H3</text>
<text x="156.6" y="162.7">VCCIO1A</text>
<text x="186.7" y="165.3">1</text>
<text x="204.3" y="165.3">7</text>
<text x="40.2" y="169.8">K5</text>
<text x="186.7" y="168.9">5</text>
<text x="186.7" y="172.4">6</text>
<text x="204.3" y="168.9">2</text>
<text x="228.1" y="168">VCCIO1A</text>
<text x="195.5" y="178.5" transform="rotate(-90 195.5 178.5)">4</text>
<text x="228.1" y="195.1">Title</text>
<text x="235.2" y="196.8">&lt;Title&gt;</text>
<text x="228.1" y="200.4">Size</text>
<text x="229.9" y="202.2">A3</text>
<text x="235.2" y="200.4">Document Number</text>
<text x="235.2" y="202.2">&lt;Doc&gt;</text>
<text x="286.8" y="200.4">Rev</text>
<text x="288.6" y="202.2">&lt;RevCode&gt;</text>
<text x="228.1" y="205.7">Date:</text>
<text x="237.4" y="205.7">Saturday, March 28, 2026</text>
<text x="263.7" y="205.7">Sheet</text>
<text x="272.6" y="205.7">8</text>
<text x="277.9" y="205.7">of</text>
<text x="283.2" y="205.7">13</text>
</g>
<g font-size="1.6" fill="#f00">
<text x="96.7" y="24.4">SS</text>
<text x="96.7" y="26.2">CDI0</text>
<text x="96.7" y="27.9">CDI1</text>
<text x="96.7" y="29.7">CDI2</text>
<text x="96.7" y="31.5">CDI3</text>
<text x="96.7" y="33.3">CCK</text>
<text x="176.4" y="50.5">CDONE</text>
<text x="45.8" y="55.8">RX_CLK</text>
<text x="46.9" y="57.8">TXD2</text>
<text x="46.6" y="63.1">MDIO</text>
<text x="46.9" y="61.3">TXD3</text>
<text x="47.5" y="64.9">MDC</text>
<text x="56.2" y="60.3">CLK_27M</text>
<text x="177.2" y="61.2">CSI</text>
<text x="56.6" y="71.1">LVDS_P0</text>
<text x="61.5" y="69.3">LED4</text>
<text x="61.7" y="67.6">LED2</text>
<text x="45.8" y="77.3">NSTATUS</text>
<text x="56.6" y="74.7">LVDS_P1</text>
<text x="56.6" y="76.5">LVDS_N1</text>
<text x="56.6" y="72.9">LVDS_N0</text>
<text x="45.8" y="78.9">TEST_N</text>
<text x="56.6" y="81.8">LVDS_P4</text>
<text x="56.6" y="83.6">LVDS_N4</text>
<text x="56.6" y="80">LED6</text>
<text x="56.9" y="78.2">LED5</text>
<text x="56.6" y="88.9">LVDS_P2</text>
<text x="56.6" y="85.3">LVDS_P3</text>
<text x="56.6" y="87.1">LVDS_N3</text>
<text x="200.7" y="85.6">NSTATUS</text>
<text x="56.6" y="90.7">LVDS_N2</text>
<text x="212.6" y="124.5">CRESET_N</text>
<text x="44.6" y="130.7">CDONE</text>
<text x="95.5" y="128.4">TX_CLK</text>
<text x="95.5" y="130.1">RX_CLK</text>
<text x="95.5" y="131.9">RX_CTL</text>
<text x="112.9" y="129.3">TX_CLK</text>
<text x="112.9" y="131.1">RX_CLK</text>
<text x="44.6" y="132.2">CRESET_N</text>
<text x="45.5" y="137.6">TX_CTL</text>
<text x="46.4" y="136">RXD2</text>
<text x="55.5" y="133.2">CRESET_N</text>
<text x="95.5" y="135.7">RXD0</text>
<text x="95.5" y="137.5">RXD1</text>
<text x="95.5" y="133.7">TX_CTL</text>
<text x="112.9" y="136.4">RXD0</text>
<text x="112.9" y="132.8">RX_CTL</text>
<text x="112.9" y="134.6">TX_CTL</text>
<text x="44.6" y="139.6">SS</text>
<text x="44.6" y="141.4">CCK</text>
<text x="44.6" y="143.1">CSI</text>
<text x="95.5" y="139.2">RXD2</text>
<text x="95.5" y="141">RXD3</text>
<text x="95.5" y="142.8">TXD0</text>
<text x="112.9" y="138.2">RXD1</text>
<text x="112.9" y="140">RXD2</text>
<text x="112.9" y="141.7">RXD3</text>
<text x="112.9" y="143.5">TXD0</text>
<text x="44.6" y="146.7">CDI0</text>
<text x="44.6" y="148.5">CDI1</text>
<text x="56.3" y="144">LED3</text>
<text x="56.3" y="145.8">LED7</text>
<text x="95.5" y="144.6">TXD1</text>
<text x="95.5" y="146.3">TXD2</text>
<text x="95.5" y="148.1">TXD3</text>
<text x="95.5" y="149.9">MDIO</text>
<text x="112.9" y="145.3">TXD1</text>
<text x="112.9" y="147.1">TXD2</text>
<text x="112.9" y="148.8">TXD3</text>
<text x="44.6" y="150.2">CDI2</text>
<text x="44.6" y="152">CDI3</text>
<text x="44.6" y="153.8">TXD1</text>
<text x="46.4" y="155.6">RXD3</text>
<text x="95.5" y="151.7">MDC</text>
<text x="112.9" y="150.6">MDIO</text>
<text x="112.9" y="152.4">MDC</text>
<text x="44.6" y="157.4">TXD0</text>
<text x="44.6" y="159.1">RXD1</text>
<text x="46.4" y="160.7">TX_CLK</text>
<text x="44.6" y="166">RX_CTL</text>
<text x="44.6" y="162.7">RXD0</text>
<text x="55.1" y="165.2">CLK_25M</text>
<text x="182" y="165.4">SS</text>
<text x="208.7" y="165.4">CDI3</text>
<text x="208.7" y="168.9">CDI1</text>
</g>
<g font-size="1.6" fill="#00f">
<text x="17.9" y="53.3">BANK_1B</text>
<text x="17.8" y="128">BANK_1A</text>
</g>
<g font-size="1.6" fill="#004080">
<text x="22.7" y="58.8">GPIOL_N_09_CLK2_N</text>
<text x="22.9" y="57.1">GPIOL_P_09_CLK2_P</text>
<text x="22.7" y="62.4">GPIOL_N_10_CLK3_N</text>
<text x="22.9" y="60.6">GPIOL_P_10_CLK3_P</text>
<text x="29.6" y="66">GPIOL_N_11</text>
<text x="29.7" y="64.2">GPIOL_P_11</text>
<text x="22.7" y="71.3">GPIOL_P_13_CBSEL0</text>
<text x="29.6" y="69.5">GPIOL_N_12</text>
<text x="29.7" y="67.7">GPIOL_P_12</text>
<text x="22.6" y="73.1">GPIOL_N_13_CBSEL1</text>
<text x="29.6" y="76.6">GPIOL_N_14</text>
<text x="29.7" y="74.8">GPIOL_P_14</text>
<text x="21.4" y="78.4">GPIOL_P_15_NSTATUS</text>
<text x="22.6" y="80.2">GPIOL_N_15_TEST_N</text>
<text x="29.6" y="83.7">GPIOL_N_16</text>
<text x="29.7" y="82">GPIOL_P_16</text>
<text x="23.5" y="89.1">GPIOL_P_18_PLLIN0</text>
<text x="23.7" y="85.5">GPIOL_P_17_EXTFB</text>
<text x="29.6" y="87.3">GPIOL_N_17</text>
<text x="29.1" y="94.4">REF_RES_1B</text>
<text x="29.6" y="90.8">GPIOL_N_18</text>
<text x="205.7" y="102.6">1</text>
<text x="205.7" y="104.4">2</text>
<text x="210.1" y="104.4">4</text>
<text x="210.1" y="102.6">3</text>
<text x="197.2" y="124">VIN</text>
<text x="201.6" y="125.7">VOUT</text>
<text x="202.5" y="122.2">GND</text>
<text x="32.3" y="131.7">CDONE</text>
<text x="22.3" y="137.1">GPIOL_P_00_PLLIN0</text>
<text x="29.6" y="133.5">CRESET_N</text>
<text x="22.6" y="140.6">GPIOL_P_01_SSL_N</text>
<text x="24.2" y="142.4">GPIOL_N_01_CCK</text>
<text x="28.4" y="138.9">GPIOL_N_00</text>
<text x="23.9" y="149.5">GPIOL_N_03_CDI1</text>
<text x="24" y="147.7">GPIOL_P_03_CDI0</text>
<text x="24" y="146">GPIOL_N_02_CSO</text>
<text x="24.9" y="144.2">GPIOL_P_02_CSI</text>
<text x="23.9" y="153.1">GPIOL_N_04_CDI3</text>
<text x="24" y="151.3">GPIOL_P_04_CDI2</text>
<text x="28.5" y="154.9">GPIOL_P_05</text>
<text x="21.7" y="162">GPIOL_P_07_CLK0_P</text>
<text x="28.4" y="156.6">GPIOL_N_05</text>
<text x="28.4" y="160.2">GPIOL_N_06</text>
<text x="28.5" y="158.4">GPIOL_P_06</text>
<text x="21.5" y="163.7">GPIOL_N_07_CLK0_N</text>
<text x="21.5" y="167.3">GPIOL_N_08_CLK1_N</text>
<text x="21.7" y="165.5">GPIOL_P_08_CLK1_P</text>
<text x="189.7" y="166.4">CS</text>
<text x="189.7" y="162.9">WP</text>
<text x="196.7" y="164.7" transform="rotate(-90 196.7 164.7)">VCC</text>
<text x="197.7" y="166.4">HOLD</text>
<text x="27.9" y="170.9">REF_RES_1A</text>
<text x="189.7" y="170">DI</text>
<text x="189.7" y="173.5">CLK</text>
<text x="200.1" y="170">D0</text>
<text x="196.7" y="175.5" transform="rotate(-90 196.7 175.5)">GND</text>
</g>
<text font-size="1.6" fill="#808040" x="199.5" y="149.3">FLASH电源使用VDD1V8</text>
<g font-size="1.3">
<text x="30.8" y="1.3">5</text>
<text x="88.8" y="1.3">4</text>
<text x="146.9" y="1.3">3</text>
<text x="205" y="1.3">2</text>
<text x="263.1" y="1.3">1</text>
<text x=".5" y="28.4">D</text>
<text x="292.6" y="28.4">D</text>
<text x=".5" y="79.5">C</text>
<text x="292.6" y="79.5">C</text>
<text x=".5" y="130.6">B</text>
<text x="292.6" y="130.6">B</text>
<text x=".5" y="181.7">A</text>
<text x="292.6" y="181.7">A</text>
<text x="30.8" y="207.4">5</text>
<text x="88.8" y="207.4">4</text>
<text x="146.9" y="207.4">3</text>
<text x="205" y="207.4">2</text>
<text x="263.1" y="207.4">1</text>
</g>
</svg>
